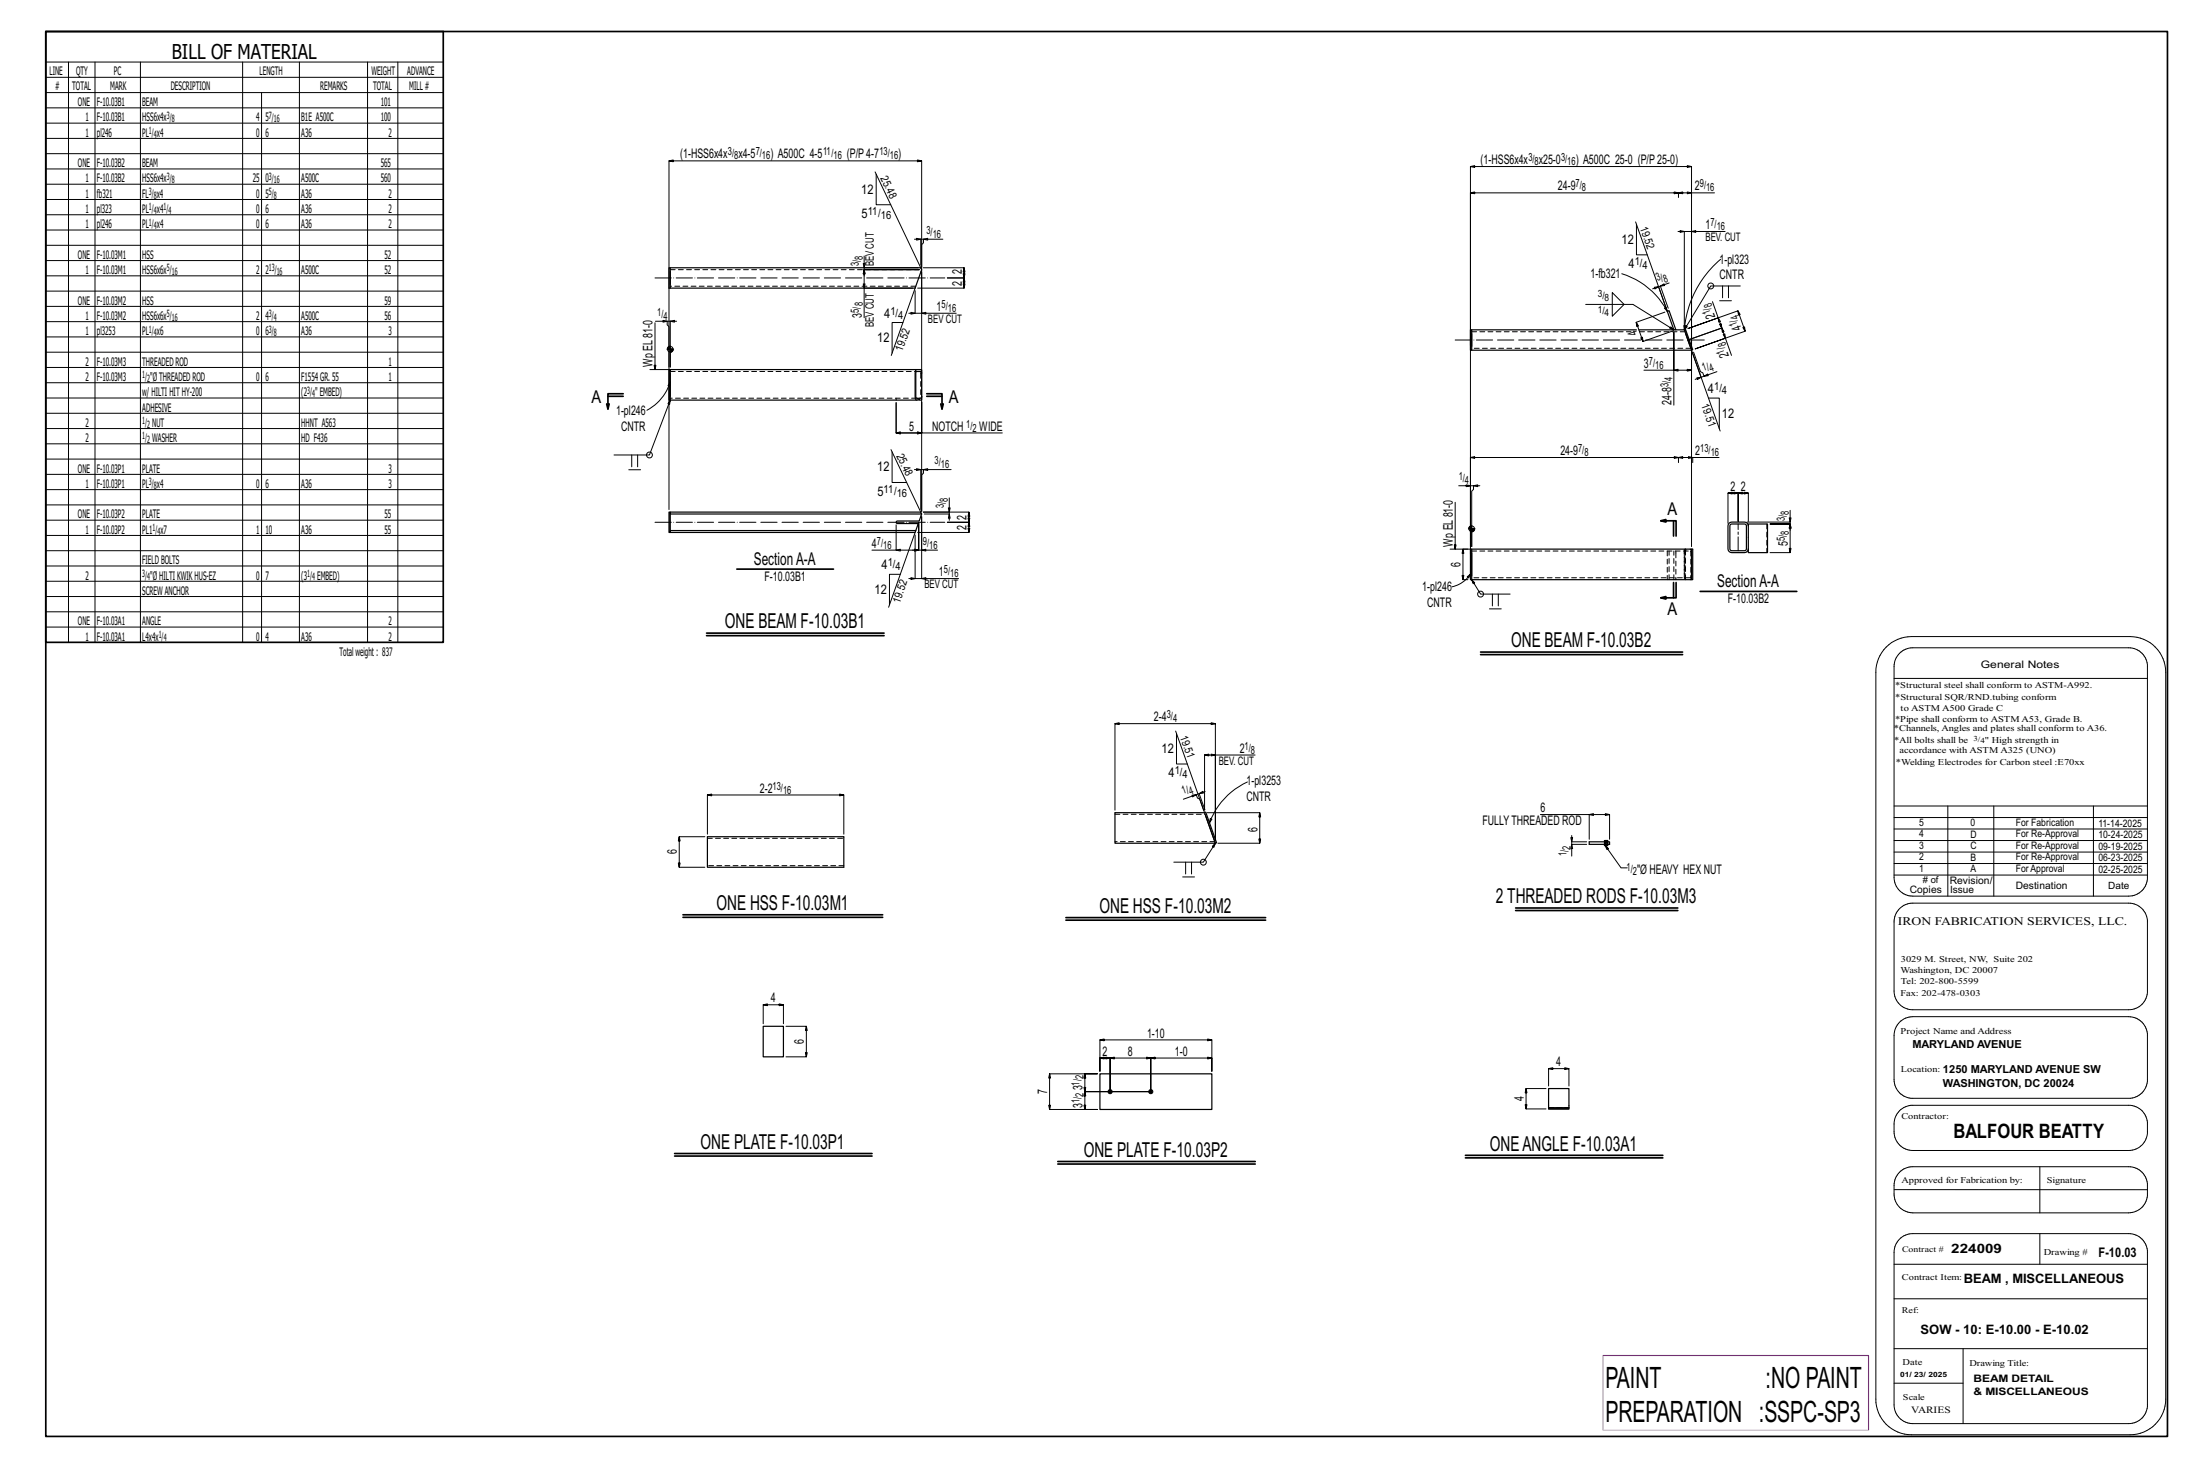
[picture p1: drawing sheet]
<svg xmlns="http://www.w3.org/2000/svg" width="914mm" height="610mm" viewBox="0 0 914 610" stroke-linecap="round" stroke-linejoin="round" font-family="sans-serif">
<g fill="none" stroke="#000" stroke-width=".42">
<path d="M19 25.8h165.4M19 32.2h165.4M19 38.5h165.4M28.5 25.8v241.3M39.5 25.8v241.3M58.4 25.8v241.3M100.9 25.8v241.3M108.8 38.5v228.6M124.6 25.8v241.3M152.9 25.8v241.3M165.5 25.8v241.3M19 44.9h165.4"/>
<path d="M19 51.2h165.4M19 57.6h165.4M19 63.9h165.4M19 70.3h165.4M19 76.6h165.4M364.1 71.5l18.9 39.8M364.5 72.4v12.7h6.1M701.9 79.8l1.8 .4-1.8 .4zM19 83h165.4M19 89.3h165.4M19 95.7h165.4M380.4 99.5h3.8"/>
<path d="M381.3 99.1l1.7 .4-1.7 .3zM383 99.5v10.8M384.2 99.5l1.7-.4v.7zM392.2 99.5h-8v1.5l-.8 .7v9.4M680.4 92.3l13.2 37.1a32.1 32.1 0 0 0-18.9-15.6M680.8 93.3v12.7h4.5M698.1 96.3h5.6M698.3 82.1v-1.9l-1.8-.4v.8l1.8-.4h-86.6l1.8-.4v.8l-1.8-.4v63.3M698.3 80l1.7 .6v-.8l-1.7 .4h5.4M698.9 95.9l1.8 .4-1.8 .3zM700.7 96.3v39.8M703.7 96.3l1.7-.4v.7z"/>
<path d="M713.3 80.2h-9.6v1.9M717.7 96.3h-14v48.3M19 102h165.4M19 108.4h165.4M19 114.7h165.4M359.1 118.1h.8l-.4 1.7zM359.1 109.6h.8l-.4 1.7zM359.5 112.1l.4 1.8h-.8zM359.5 112.1h22.9h-22.9l-.4 1.8h.8l-.4-1.8v7.7M359.5 106.5v4.8h22.5M359.5 111.3v3.5M379.6 119.8h-20.1v12.3"/>
<path d="M380.7 119.8l-9.9 28M383.4 113.2v17.1h14.4M384.1 111.3h17l-.4 1.8h.7l-.3-1.8v4.3l-.4-1.8h.7l-.3 1.8h-7h7l-.4 1.7h.7l-.3-1.7v4.2l-.4-1.7h.7l-.3 1.7h-19.3M688.2 119.5l1.8-.3-1.5 1zM690.7 119l1.6-1 .2 .7zM690.7 119l-3.2 1.1M694.4 117.7l-3.7 1.3 3.3 9.2M715.8 107.8a43.1 43.1 0 0 0-15.1 29.4l1.2-1.4-.6-.3-.6 1.7 11-18.3h12.3M716.6 118.9v4.9M719.1 118.9v4.9M19 121.1h165.4M19 127.4h165.4"/>
<path d="M19 133.8h165.4M272.5 134.2v19.5l-.4-1.8h.8l-.4 1.8M272.7 133.6h4.9v1.5l.7 .7v16.8M275.8 133.2l1.8 .4-1.8 .4zM277.6 133.6h3.9M278.8 133.6l1.8-.4v.8zM278.8 133.6v19M375.6 134.1h-4.5v12.7M378.1 130.3h5.3M379 129.9l1.7 .4-1.7 .3zM380.7 120.9v9.4M383.4 130.3l1.8-.4v.7z"/>
<path d="M659.7 126.6h19.6l17 10.6-1.6-.6 .4-.7 1.2 1.3M670.7 121.7l4.9 4.9-4.9 4.9zM692.4 128.1l.7-.4 .5 1.7zM692.6 129.8l-11.9 4.2 .2 1.8 .7-.3-.9-1.5 2.8 8-.9-1.5 .7-.3 .2 1.8 12.7-4.5M700.5 135.4l.8 .1-.6 1.7zM712.4 125.4l2.4 6.8-12.6 4.4 20.8-7.3 .2 1.7 .7-.2-.9-1.5 3 8.4-.9-1.5 .7-.3 .2 1.8-20.8 7.4 12.6-4.5 2.5 7.2M714.8 132.2l.9 1.5-.7 .2zM714.8 132.2l1.5 4.2-.9-1.5 .7-.3 .2 1.8-14.1 5 14.1-5 .2 1.8 .7-.3-.9-1.5 1.5 4.2M715.4 125.1h4.9M716.9 139.1l.7-.2 .2 1.7zM19 140.1h165.4M19 146.5h165.4"/>
<path d="M19 152.8h165.4M19 159.2h165.4M270.4 153.7h8.4M277.4 145.2h2.8M278.8 158.8l-.2 1.8-.7-.3zM278.8 158.8a19.9 19.9 0 0 1-9.7 11.8M683.9 153.9h12.4v-15.7v30.3M696.3 153.9l1.8-.3v.7zM703.7 146.7v7.2l-1.8-.3v.7l1.8-.4h-7.4M703.7 145.6l11.9 33.6M704.6 146.4l2.8 8.2 1 .4 .5 1.5 5.4-2M705.9 157.1l1.8-.2-1.5 .9z"/>
<path d="M708.9 156.5l1.5-1 .3 .7zM708.9 156.5l-3.7 1.3M19 165.5h165.4M19 171.9h165.4M19 178.2h165.4M278.8 166.4l-.9 1.5 .7 .2 .2-1.7-8.6 22.8h-14.8M381.7 179.7l1.7 .3-1.7 .4zM710.8 165.5h4.5v12.7M19 184.6h165.4M19 190.9h165.4M19 197.3h165.4M261.6 195.3h4.9"/>
<path d="M262.8 189.2v4.9M265.3 189.2v4.9M370.7 187l12.3 25.9M371.1 187.9v12.7h6.1M380.4 195.3h3.8M381.3 194.9l1.7 .4-1.7 .3zM383 195.3v16.6M383.4 180h-10.6l1.8-.3v.7l-1.8-.4v-12.6v12.6l1.8 .4v-.7l-1.8 .3h10.6l-1.7 .4v-.7l1.7 .3v-12.8v12.8h33.6M384.2 195.3l1.7-.4v.7zM395.7 195.3h-11.5v1.5l-.8 .7v15.2v-145.8l-1.7-.4v.8l1.7-.4h-105.1l1.8-.4v.8l-1.8-.4v145M698.3 192.4v-2.2l-1.8-.3v.7l1.8-.4h-86.6l1.8-.3v.7l-1.8-.4v40.3M698.3 190.2l1.7 .4v-.7l-1.7 .3h5.9"/>
<path d="M702.4 189.9l1.8 .3-1.8 .4zM715.1 190.2h-10.9v2.2M19 203.6h165.4M19 210h165.4M19 216.3h165.4M372.8 218.2v10.6h-10.1M383.4 214.9v13.9h6.6M383.4 214.8v25.8h15.4M384.5 213.7h10.4M394.5 211.2h.8l-.4 1.7zM394.9 213.7l.4 1.8h-.8zM394.9 207v5.9h-10.8h19l-.4 1.8h.8l-.4-1.8v4.3l-.4-1.8h.8l-.4 1.8h-9h9l-.4 1.7h.8l-.4-1.7v4.2l-.4-1.7h.8l-.4 1.7h-21.3"/>
<path d="M394.9 212.9v3.5M605.4 208.9v19.4l-.4-1.7h.8l-.4 1.7M606.8 202h4.9l-1.7 .4v-.8l1.7 .4h3.9M610.9 219.9h2.8M613 202l1.8-.4v.8zM613 202v1.5l-.7 .7v23.1v-8.8M727.3 216.8v-11.8l-1.7-.3v.7l1.7-.4h-4.2l1.7-.3v.7l-1.7-.4v11.8v-11.8l-1.8-.3v.7l1.8-.4h-4.2l1.7-.3v.7l-1.7-.4v12.6M744.3 215.3h.8l-.4 1.8zM744.7 217.9l.4 1.7h-.8zM744.7 217.9h-8.3h8.3l-.4 1.7h.8l-.4-1.7v11.9l-.4-1.8h.8l-.4 1.8h-8.3M744.7 212.2v4.9h-17.9M744.7 217.1v3.4"/>
<path d="M19 222.7h165.4M19 229h165.4M19 235.4h165.4M372.8 228.8l1.8-.4v.7zM372.8 228.8h9.4l-1.7 .3v-.7l1.7 .4v-11.6v11.6M374.5 238.8h-4.5v12.7M379.6 228.8h3.8M380.5 228.4l1.7 .4-1.7 .3zM380.7 222.5v18.1M380.7 221.4l-11 31.1M383.4 228.8l1.8-.4v.7zM603.3 228.3h8.4"/>
<path d="M610.4 239.9l1.3-1.2-.7 1.6zM610.7 228.3h-2.1l-.4 1.8h.8l-.4-1.8v12.7l-.4-1.7h.8l-.4 1.7h2.1M611.7 227.3v-158l1.8 .3v-.7l-1.8 .4h92l-1.8 .3v-.7l1.8 .4v158M611.7 238.7a12.1 12.1 0 0 1-7.6 5.3M19 241.7h165.4M19 248.1h165.4M19 254.4h165.4M378.1 240.6h5.3M379 240.2l1.7 .4-1.7 .4zM383.4 240.6l1.8-.4v.8zM612.3 241l.6 1.7 .6-.4-1.2-1.3 3.6 6h12.3M619.6 253.2h4.9"/>
<path d="M620.9 247v5M623.3 247v5M19 260.8h165.4M784.7 269.1a15.1 15.1 0 0 1 10.5-4.4h90.9a14.9 14.9 0 0 1 14.9 14.9v302.2a14.9 14.9 0 0 1-14.9 14.8h-90.9a14.7 14.7 0 0 1-14.8-14.8v-302.2a14.7 14.7 0 0 1 4.3-10.5zM790.2 271.6a7.9 7.9 0 0 1 5.6-2.2h89.8a7.7 7.7 0 0 1 7.8 7.7v87.7a7.7 7.7 0 0 1-7.8 7.8h-89.8a7.8 7.8 0 0 1-7.8-7.8v-87.7a7.6 7.6 0 0 1 2.2-5.5zM788 282.1h105.4M489.1 304l12 33.9M489.4 305v12.7h4.5M503.9 313.6l1.7 .4-1.7 .3zM505.6 314h-4.5l1.8-.4v.7l-1.8-.3v22.9M522.1 314h-16.5v35.6v-48.7l-1.7-.4v.8l1.7-.4h-41.8l1.8-.4v.8l-1.8-.4v36M492.3 332.3l5.4-1.9 .5 1.5 .9 .4 1.7 4.6"/>
<path d="M495.9 330.7l1.8-.3-1.6 1zM498.9 330l1.5-.9 .2 .7zM498.9 330l2.4 6.8M501.3 329.1l-3.6 1.3M502.2 337.9h21.9l-.4 1.8h.7l-.3-1.8v12.7l-.4-1.7h.7l-.3 1.7h-17.4M518.9 325.2a30.2 30.2 0 0 0-15.7 16.9M640.8 338.7h20.3v10.3M661.1 338.7l1.8-.4v.8zM661.1 338.7h8.5l-1.7 .4v-.8l1.7 .4v10.3M788 335.2h105.4M788 340h105.4M810.3 335.2v37.4"/>
<path d="M829.4 335.2v37.4M870.9 335.2v37.4M293.2 347.9h-10.6l-.4 1.8h.7l-.3-1.8v12.7l-.4-1.7h.7l-.3 1.7h10.6M294.3 346.9v-16.3l1.7 .3v-.7l-1.7 .4h56.7l-1.7 .3v-.7l1.7 .4v16.3M493.2 358.5v4.9M495.7 358.5v4.9M503.5 340.4l.7 .2-1 1.5zM505.6 350.6l-1.2 1.3 .6 .4 .6-1.7-5 7.9h-12.3M653.5 348.3h.7l-.3 1.7zM653.9 351.1l.3 1.8h-.7zM653.9 347.4v3.7M653.9 350h6.2"/>
<path d="M660.1 351.1h-6.2v4.9M667.8 351.6l.7 1.7 .6-.4-1.3-1.3 6.6 9.3h2.6M788 349.5h105.4M788 359.1h105.4M788 354.3h105.4M788 344.7h105.4M492 364.7h4.9M788 363.9h105.4M790.2 377.8a7.9 7.9 0 0 1 5.6-2.2h89.8a7.9 7.9 0 0 1 7.8 7v29.5a7.7 7.7 0 0 1-7.8 7.8h-89.8a7.8 7.8 0 0 1-7.8-7.8v-28.7a7.8 7.8 0 0 1 2.2-5.6zM317.5 425.7v-7.9l1.8 .4v-.8l-1.8 .4h8.4l-1.7 .4v-.8l1.7 .4v7.9M327 426.8h8.5l-.4 1.7h.7l-.3-1.7v12.7l-.4-1.8h.7l-.3 1.8h-8.5M457.6 432.4l1.7 .4v-.8l-1.7 .4h46.5l-1.7 .4v-.8l1.7 .4v13.1v-5.5l-1.7-.4v.7l1.7-.3h-25.4l1.8-.4v.7l-1.8-.3v13.9v-13.9l-1.7-.4v.7l1.7-.3h-16.9l1.8-.4v.7l-1.8-.3v13.9v-13.9l-1.7-.4v.7l1.7-.3h-4.2l1.7-.4v.7l-1.7-.3v5.5z"/>
<path d="M790.2 425l2.6-1.6 3-.6h89.8a7.9 7.9 0 0 1 7.8 7v19.9a7.8 7.8 0 0 1-7.1 7h-91.3a7.9 7.9 0 0 1-7-7.8v-18.3a7.9 7.9 0 0 1 2.2-5.6zM436.6 446.5l.4 1.8h-.7l.3-1.8h19.9h-5.2l-.4 1.8h.8l-.4-1.8v7.4l-.4-1.7h.8l-.4 1.7h27.4h-27.4l-.4 1.8h.8l-.4-1.8v7.4l-.4-1.7h.8l-.4 1.7h5.2h-19.9l.4-1.7h-.7l.3 1.7zM643.2 452.7h-8.3l-.4 1.7h.7l-.3-1.7v8.4l-.4-1.7h.7l-.3 1.7h8.3M644.2 451.6v-7.2l1.8 .3v-.7l-1.8 .4h8.5l-1.8 .3v-.7l1.8 .4v7.2M790.2 461.9l1.9-1.4 2.9-.9h90.6a7.7 7.7 0 0 1 7.8 7v4a7.7 7.7 0 0 1-7.8 7.8h-89.8a7.8 7.8 0 0 1-7.8-7.8v-3.2a7.9 7.9 0 0 1 2.2-5.5zM788 494.7h105.4M790.2 487.4a7.9 7.9 0 0 1 5.6-2.2h89.8a7.8 7.8 0 0 1 7.8 7v5.1a7.9 7.9 0 0 1-7.8 7h-89.8a7.9 7.9 0 0 1-7.8-7.8v-3.6a7.6 7.6 0 0 1 2.2-5.5zM848.6 485.2v19.1M790.2 515.3a7.9 7.9 0 0 1 5.6-2.3h89.8a7.8 7.8 0 0 1 7.8 7v65a7.9 7.9 0 0 1-7.8 7h-89.8a7.8 7.8 0 0 1-7.8-7.8v-63.5a7.6 7.6 0 0 1 2.2-5.4zM848.6 513v12.7M788 525.7h105.4M788 540.1h105.4"/>
<path d="M788 560.8h105.4M788 575.2h28.7M816.7 560.8v31.2"/>
<circle cx="711.7" cy="118.9" r="1.23"/>
<circle cx="278.8" cy="145.2" r="1.16"/>
<circle cx="270.2" cy="189.2" r="1.23"/>
<circle cx="612.3" cy="219.9" r="1.16"/>
<circle cx="615.9" cy="247" r="1.23"/>
<circle cx="500.6" cy="358.5" r="1.23"/>
</g>
<g fill="none" stroke="#000" stroke-width=".7">
<path d="M19 13.1h882.7v584.2h-882.7zM19 13.1h165.4v254h-165.4zM277.8 144.7v.5M278 144.4v.8M278.2 144.2v1M278.4 144.1v1.1M278.6 144.1v1.1M279.1 145.2v1.2M279.3 145.2v1.1M279.5 145.2v1M279.7 145.2v.8M279.9 145.2v.5"/>
<path d="M252.4 168l.5 2.1M252.9 164.8h6.4M259.3 163.7h-6.4v6.4l.5-2.1M385.5 163.7h6.4v6.4l.5-2.1M385.5 164.8h6.4M391.4 168l.5 2.1M611.2 219.4v.5M611.4 219.1v.8M611.6 218.9v1M611.8 218.8v1.1M612 218.7v1.2M612.5 219.9v1.1"/>
<path d="M612.7 219.9v1.1M612.9 219.9v1M613.1 219.9v.8M613.3 219.9v.5M693 217.1l-2.1-.5h6.4v6.3M693 216l-2.1 .6M696.2 216.6v6.3M306.5 236.7h40.2M693 248.1l-2.1 .5M696.2 242.2v6.4M697.3 242.2v6.4h-6.4l2.1 .5M707.3 245.9h40.2"/>
<path d="M293.9 263.3h73.9M293.9 264.3h73.9M615.9 271.1h84.1M615.9 272.2h84.1M630.5 377.6h67.5M630.5 378.6h67.5M284.1 380.4h83.1M284.1 381.4h83.1M443.4 381.6h83.1M443.4 382.6h83.1M280.6 479.7h82.2M280.6 480.7h82.2"/>
<path d="M440.1 483h82.1M440.1 484h82.1M609.6 480.4h82.2M609.6 481.5h82.2"/>
</g>
<path d="M666.9 563.7h110.4v31.1h-110.4z" fill="none" stroke="#f0f" stroke-width=".5"/>
<g fill="none" stroke="#000" stroke-width=".5">
<path d="M278.3 111.3h104.7l.4 .8-2.7 7.7h-102.4zM278.8 111.3v8.5M611.7 137.2h.6v8.4h-.6zM612.3 138.7v5.3M612.3 137.2h68.5M681.8 137.2h14.5M693.6 129.4l.8-.2 2.8 8h-.9zM697.2 137.2h3.5M700.7 137.2l.5-.2 3 8.4-.5 .2zM701.3 138.7l1.8 5.3M278.8 155.3v9.5M278.8 153.7v12.7h-.5v-12.7h103"/>
<path d="M383.4 155.3v-1.4l-.3-.2h-1.8l-.4 .4-.2 10.7 .2 1.1 .4 .5M612.3 145.6h91.4M382.4 165.6l.9-.1 .1-.7v1.5l-1 .1zM383.4 164.8v-9.8l-.3-.5h-1.8l-.3 .8v9.5l.2 .7 .8 .1v.8h-103.2M278.3 212.9h.5v8.5h-.5zM278.8 212.9h104.2l.4 .8h-104.6zM383.4 213.7l-1 2.9h-9.1l-.4 .3v.5l.4 .3h8.7l-1 2.9M719.9 218.1l.5-.2h5.3l.8 .5v9.8l-.5 .7-5.6 .1-.7-.5v-9.8zM727.3 218.7a1.59 1.59 0 0 0-1.6-1.6h-5.3a1.59 1.59 0 0 0-1.5 1.6v9.5a1.59 1.59 0 0 0 1.5 1.6h5.3a1.59 1.59 0 0 0 1.6-1.6v-10.3h8v11.9h-8v-1.6M278.8 220.6h102.2l-.3 .8h-101.9zM611.7 228.3h.6v12.7h-.6zM612.3 228.3h91.4"/>
<path d="M612.3 229.9v9.6M703.1 228.3l.4 .5 .2 1.1v9.6l-.2 1.1-.4 .4M612.3 241h91.9v-12.7h-.5v12.7M501.1 337.9l4.5 12.7h-41.8v-12.7l37.8-.1 4.5 12.7-.5 .1M501.6 339.3l3.5 10M294.3 347.9h56.7v12.7h-56.7zM667.5 349.5h1.3v.5h.8v1.1h-.8v.5h-1.3zM667.5 350h-6.4v1.1h6.4M667.8 350.1l1-.1v1.1h-1M667.8 349.6v2M317.5 426.8h8.4v12.7h-8.4zM457.6 446.5h46.5v14.8h-46.5z"/>
<path d="M644.2 460.6h8.5v.5h-8.5zM644.2 460.6v-7.9h8.5v7.9M644.2 461.1h8.5"/>
</g>
<g fill="none" stroke="#000" stroke-width=".42" stroke-dasharray="2 1.4">
<path d="M278.8 112.1h104.6M381 119h-102.2M612.3 137.9h66.2M682.1 137.9h18.9M278.8 154.5h102.5M383 155.3v9.5l.4 1.3M383.4 153.9l-.4 1.4M703.4 144.8h-91.1M372.8 166.4v-.8M381.3 165.6h-102.5M735 217.9v11.9M612.3 229.1l90.9 .1"/>
<path d="M693.6 229.1v11.9M697.2 229.1v.8M697.2 229.9v10.2M700.7 228.3v12.7M700.7 229.9v9.6l.2 1.1 .4 .4M701 229.9l.3-.8M701.3 228.3v.8zM701.3 228.3l-.4 .5-.2 1.1M703.2 229.2v11M694.4 241v-11.9M696.3 241v-11.9M697.2 240.6v.4"/>
<path d="M697.2 240.1v.5M701.2 241v-12.7M701.3 240.2l-.3-.7v-9.6M703.2 240.2h-90.9M463.8 338.6h37.5M294.3 348.6h56.7M351 360h-56.7M505.4 350h-41.6M667.5 351.1h1.3M667.5 350.6h1.3M667.5 350.3h1.3M667.5 350.1h1.3"/>
<path d="M667.5 351.2h1.3M668.8 350h-1.3M668.8 350.9h-1.3M668.8 351.1h-1.3M644.2 460.6h8.5"/>
</g>
<path d="M272.5 115.6h120.5M605.4 141.4h103.7M272.5 217.2h120.5" fill="none" stroke="#000" stroke-width=".42" stroke-dasharray="6.8 1 0 1"/>
<path d="M723.1 229v-11.1" fill="none" stroke="#000" stroke-width=".42" stroke-dasharray="5.8 1 1 1"/>
<g fill="#000" stroke="#000" stroke-width=".42">
<circle cx="461.8" cy="453.9" r=".86"/>
<circle cx="478.7" cy="453.9" r=".86"/>
</g>
<g font-size="12.2">
<text x="667.9" y="577">PAINT</text>
<text x="734.5" y="577">:NO PAINT</text>
<text x="667.9" y="591.5">PREPARATION :SSPC-SP3</text>
</g>
<g font-size="8.6">
<text x="71.6" y="24.5">BILL OF MATERIAL</text>
<text x="301.5" y="261.3">ONE BEAM F-10.03B1</text>
<text x="628.6" y="269.2">ONE BEAM F-10.03B2</text>
<text x="622.4" y="375.6">2 THREADED RODS F-10.03M3</text>
<text x="298.1" y="378.4">ONE HSS F-10.03M1</text>
<text x="457.4" y="379.6">ONE HSS F-10.03M2</text>
<text x="291.4" y="477.7">ONE PLATE F-10.03P1</text>
<text x="619.8" y="478.5">ONEANGLE F-10.03A1</text>
<text x="450.8" y="481">ONE PLATE F-10.03P2</text>
</g>
<text font-size="8.3" x="812.7" y="473.4">BALFOUR BEATTY</text>
<g font-size="7.3">
<text x="246" y="167.6">A</text>
<text x="394.7" y="167.6">A</text>
<text x="693.7" y="214.1">A</text>
<text x="313.7" y="234.9">SectionA-A</text>
<text x="714.4" y="244.2">SectionA-A</text>
<text x="693.7" y="255.8">A</text>
</g>
<g font-size="5.5">
<text x="283" y="65.9">(1-HSS6x4x</text>
<text x="307.2" y="65.9">x4-5</text>
<text x="320.5" y="65.9">) A500C 4-5</text>
<text x="352.3" y="65.9">(P/P4-7</text>
<text x="373.7" y="65.9">)</text>
<text x="615.9" y="68.3">(1-HSS6x4x</text>
<text x="640.2" y="68.3">x25-0</text>
<text x="655.5" y="68.3">) A500C 25-0 (P/P25-0)</text>
<text x="358.3" y="80.6">12</text>
<text x="648.1" y="79.2">24-9</text>
<text x="705.1" y="79.2">2</text>
<text x="358.4" y="90.7">5</text>
<text x="709.5" y="95.3">1</text>
<text x="674.6" y="101.4">12</text>
<text x="400.1" y="113.8" transform="rotate(-90 400.1 113.8)">2</text>
<text x="677.5" y="111.6">4</text>
<text x="715.3" y="109.6">1-pl323</text>
<text x="400.1" y="118.7" transform="rotate(-90 400.1 118.7)">2</text>
<text x="661.7" y="115.7">1-fb321</text>
<text x="715.3" y="116.1">CNTR</text>
<text x="389.6" y="129.3">1</text>
<text x="713.6" y="131.8" transform="rotate(-110 713.6 131.8)">2</text>
<text x="358.5" y="132.1" transform="rotate(-90 358.5 132.1)">3</text>
<text x="367.8" y="132.1">4</text>
<text x="724.6" y="136.8" transform="rotate(-110 724.6 136.8)">4</text>
<text x="364.9" y="142.2">12</text>
<text x="681.4" y="139.1" transform="rotate(-110 681.4 139.1)">4</text>
<text x="719.4" y="148.1" transform="rotate(-110 719.4 148.1)">2</text>
<text x="271.5" y="152.6" transform="rotate(-90 271.5 152.6)">Wp EL81-0</text>
<text x="683.9" y="152.9">3</text>
<text x="710.5" y="163.5">4</text>
<text x="256.3" y="172.5">1-pl246</text>
<text x="695.4" y="168.5" transform="rotate(-90 695.4 168.5)">24-8</text>
<text x="716.3" y="173.7">12</text>
<text x="258.4" y="179">CNTR</text>
<text x="378.2" y="179">5</text>
<text x="387.8" y="179">NOTCH</text>
<text x="407.4" y="179">WIDE</text>
<text x="649.1" y="189.3">24-9</text>
<text x="705.3" y="189.3">2</text>
<text x="364.9" y="196.1">12</text>
<text x="365" y="206.2">5</text>
<text x="720" y="204.1">2</text>
<text x="724.2" y="204.1">2</text>
<text x="402.1" y="220.3" transform="rotate(-90 402.1 220.3)">2</text>
<text x="402.1" y="216.3" transform="rotate(-90 402.1 216.3)">2</text>
<text x="362.7" y="227.8">4</text>
<text x="604.4" y="227.3" transform="rotate(-90 604.4 227.3)">Wp EL81-0</text>
<text x="743.7" y="227" transform="rotate(-90 743.7 227)">5</text>
<text x="366.7" y="236.8">4</text>
<text x="390.6" y="239.6">1</text>
<text x="607.6" y="235.7" transform="rotate(-90 607.6 235.7)">6</text>
<text x="318" y="241.6">F-10.03B1</text>
<text x="591.7" y="245.7">1-pl246</text>
<text x="363.8" y="246.9">12</text>
<text x="718.8" y="250.9">F-10.03B2</text>
<text x="593.7" y="252.3">CNTR</text>
<text x="480.1" y="299.9">2-4</text>
<text x="483.3" y="313.1">12</text>
<text x="515.7" y="313">2</text>
<text x="486.1" y="323.3">4</text>
<text x="316.1" y="329.6">2-2</text>
<text x="518.6" y="326.6">1-pl3253</text>
<text x="518.6" y="333.1">CNTR</text>
<text x="640.8" y="337.7">6</text>
<text x="523.1" y="345.8" transform="rotate(-90 523.1 345.8)">6</text>
<text x="616.7" y="343.2">FULLYTHREADED ROD</text>
<text x="281.6" y="355.3" transform="rotate(-90 281.6 355.3)">6</text>
<text x="681" y="363.5">&quot;Ø HEAVY HEX NUT</text>
<text x="320.7" y="416.8">4</text>
<text x="477.2" y="431.4">1-10</text>
<text x="334.5" y="434.1" transform="rotate(-90 334.5 434.1)">6</text>
<text x="458.7" y="439">2</text>
<text x="469.3" y="439">8</text>
<text x="488.8" y="439">1-0</text>
<text x="647.4" y="443.4">4</text>
<text x="435.7" y="455" transform="rotate(-90 435.7 455)">7</text>
<text x="450.3" y="453.4" transform="rotate(-90 450.3 453.4)">3</text>
<text x="450.3" y="460.8" transform="rotate(-90 450.3 460.8)">3</text>
<text x="633.9" y="457.9" transform="rotate(-90 633.9 457.9)">4</text>
<text x="873" y="522.9">F-10.03</text>
</g>
<g font-size="5.4">
<text x="811.7" y="521.2">224009</text>
<text x="817" y="533.5">BEAM , MISCELLANEOUS</text>
<text x="799" y="554.6">SOW - 10: E-10.00 - E-10.02</text>
</g>
<g font-size="4.9">
<text x="20.6" y="31.1">LINE</text>
<text x="31.6" y="31.1">QTY</text>
<text x="47.4" y="31.1">PC</text>
<text x="108" y="31.1">LENGTH</text>
<text x="154.5" y="31.1">WEIGHT</text>
<text x="169.4" y="31.1">ADVANCE</text>
<text x="23" y="37.4">#</text>
<text x="30.1" y="37.4">TOTAL</text>
<text x="45.8" y="37.4">MARK</text>
<text x="71" y="37.4">DESCRIPTION</text>
<text x="133.2" y="37.4">REMARKS</text>
<text x="155.3" y="37.4">TOTAL</text>
<text x="170.2" y="37.4">MILL #</text>
<text x="32.4" y="44.1">ONE</text>
<text x="40.3" y="44.1">F-10.03B1</text>
<text x="59.2" y="44.1">BEAM</text>
<text x="158.4" y="44.1">101</text>
<text x="35.6" y="50.5">1</text>
<text x="40.3" y="50.5">F-10.03B1</text>
<text x="59.2" y="50.5">HSS6x4x</text>
<text x="106.6" y="50.5">4</text>
<text x="110.4" y="50.5">5</text>
<text x="125.3" y="50.5">B1E A500C</text>
<text x="158.4" y="50.5">100</text>
<text x="35.6" y="56.8">1</text>
<text x="40.3" y="56.8">pl246</text>
<text x="59.2" y="56.8">PL x4</text>
<text x="106.6" y="56.8">0</text>
<text x="110.4" y="56.8">6</text>
<text x="125.3" y="56.8">A36</text>
<text x="161.6" y="56.8">2</text>
<text x="32.4" y="69.5">ONE</text>
<text x="40.3" y="69.5">F-10.03B2</text>
<text x="59.2" y="69.5">BEAM</text>
<text x="158.4" y="69.5">565</text>
<text x="35.6" y="75.9">1</text>
<text x="40.3" y="75.9">F-10.03B2</text>
<text x="59.2" y="75.9">HSS6x4x</text>
<text x="105.1" y="75.9">25</text>
<text x="110.4" y="75.9">0</text>
<text x="125.3" y="75.9">A500C</text>
<text x="158.4" y="75.9">560</text>
<text x="35.6" y="82.2">1</text>
<text x="40.3" y="82.2">fb321</text>
<text x="59.2" y="82.2">FL x4</text>
<text x="106.6" y="82.2">0</text>
<text x="110.4" y="82.2">5</text>
<text x="125.3" y="82.2">A36</text>
<text x="161.6" y="82.2">2</text>
<text x="35.6" y="88.6">1</text>
<text x="40.3" y="88.6">pl323</text>
<text x="59.2" y="88.6">PL x4</text>
<text x="106.6" y="88.6">0</text>
<text x="110.4" y="88.6">6</text>
<text x="125.3" y="88.6">A36</text>
<text x="161.6" y="88.6">2</text>
<text x="35.6" y="94.9">1</text>
<text x="40.3" y="94.9">pl246</text>
<text x="59.2" y="94.9">PL x4</text>
<text x="106.6" y="94.9">0</text>
<text x="110.4" y="94.9">6</text>
<text x="125.3" y="94.9">A36</text>
<text x="161.6" y="94.9">2</text>
<text x="709.5" y="100.3">BEV. CUT</text>
<text x="32.4" y="107.6">ONE</text>
<text x="40.3" y="107.6">F-10.03M1</text>
<text x="59.2" y="107.6">HSS</text>
<text x="160" y="107.6">52</text>
<text x="35.6" y="114">1</text>
<text x="40.3" y="114">F-10.03M1</text>
<text x="59.2" y="114">HSS6x6x</text>
<text x="106.6" y="114">2</text>
<text x="110.4" y="114">2</text>
<text x="125.3" y="114">A500C</text>
<text x="160" y="114">52</text>
<text x="363.5" y="110.8" transform="rotate(-90 363.5 110.8)">BEV CUT</text>
<text x="32.4" y="126.7">ONE</text>
<text x="40.3" y="126.7">F-10.03M2</text>
<text x="59.2" y="126.7">HSS</text>
<text x="160" y="126.7">59</text>
<text x="35.6" y="133">1</text>
<text x="40.3" y="133">F-10.03M2</text>
<text x="59.2" y="133">HSS6x6x</text>
<text x="106.6" y="133">2</text>
<text x="110.4" y="133">4</text>
<text x="125.3" y="133">A500C</text>
<text x="160" y="133">56</text>
<text x="363.5" y="136" transform="rotate(-90 363.5 136)">BEV CUT</text>
<text x="386.1" y="134.5">BEV CUT</text>
<text x="35.6" y="139.4">1</text>
<text x="40.3" y="139.4">pl3253</text>
<text x="59.2" y="139.4">PL x6</text>
<text x="106.6" y="139.4">0</text>
<text x="110.4" y="139.4">6</text>
<text x="125.3" y="139.4">A36</text>
<text x="161.6" y="139.4">3</text>
<text x="35.6" y="152.1">2</text>
<text x="40.3" y="152.1">F-10.03M3</text>
<text x="59.2" y="152.1">THREADED ROD</text>
<text x="161.6" y="152.1">1</text>
<text x="35.6" y="158.4">2</text>
<text x="40.3" y="158.4">F-10.03M3</text>
<text x="62.5" y="158.4">&quot;ØTHREADED ROD</text>
<text x="106.6" y="158.4">0</text>
<text x="110.4" y="158.4">6</text>
<text x="125.3" y="158.4">F1554GR. 55</text>
<text x="161.6" y="158.4">1</text>
<text x="59.2" y="164.8">w/HILTI HITHY-200</text>
<text x="125.3" y="164.8">(2 &quot; EMBED)</text>
<text x="59.2" y="171.1">ADHESIVE</text>
<text x="35.6" y="177.5">2</text>
<text x="63.4" y="177.5">NUT</text>
<text x="125.3" y="177.5">HHNT A563</text>
<text x="35.6" y="183.8">2</text>
<text x="63.4" y="183.8">WASHER</text>
<text x="125.3" y="183.8">HD F436</text>
<text x="32.4" y="196.5">ONE</text>
<text x="40.3" y="196.5">F-10.03P1</text>
<text x="59.2" y="196.5">PLATE</text>
<text x="161.6" y="196.5">3</text>
<text x="35.6" y="202.9">1</text>
<text x="40.3" y="202.9">F-10.03P1</text>
<text x="59.2" y="202.9">PL x4</text>
<text x="106.6" y="202.9">0</text>
<text x="110.4" y="202.9">6</text>
<text x="125.3" y="202.9">A36</text>
<text x="161.6" y="202.9">3</text>
<text x="32.4" y="215.6">ONE</text>
<text x="40.3" y="215.6">F-10.03P2</text>
<text x="59.2" y="215.6">PLATE</text>
<text x="160" y="215.6">55</text>
<text x="35.6" y="221.9">1</text>
<text x="40.3" y="221.9">F-10.03P2</text>
<text x="59.2" y="221.9">PL1 x7</text>
<text x="106.6" y="221.9">1</text>
<text x="110.4" y="221.9">10</text>
<text x="125.3" y="221.9">A36</text>
<text x="160" y="221.9">55</text>
<text x="59.2" y="234.6">FIELD BOLTS</text>
<text x="35.6" y="241">2</text>
<text x="62.5" y="241">&quot;ØHILTI KWIKHUS-EZ</text>
<text x="106.6" y="241">0</text>
<text x="110.4" y="241">7</text>
<text x="125.3" y="241">(3</text>
<text x="131.9" y="241">EMBED)</text>
<text x="384.6" y="244.6">BEV CUT</text>
<text x="59.2" y="247.3">SCREW ANCHOR</text>
<text x="32.4" y="260">ONE</text>
<text x="40.3" y="260">F-10.03A1</text>
<text x="59.2" y="260">ANGLE</text>
<text x="161.6" y="260">2</text>
<text x="35.6" y="266.4">1</text>
<text x="40.3" y="266.4">F-10.03A1</text>
<text x="59.2" y="266.4">L4x4x</text>
<text x="106.6" y="266.4">0</text>
<text x="110.4" y="266.4">4</text>
<text x="125.3" y="266.4">A36</text>
<text x="161.6" y="266.4">2</text>
<text x="141.3" y="272.6">Totalweight : 837</text>
<text x="507" y="318">BEV. CUT</text>
<text x="789.5" y="384.8">IRON FABRICATION SERVICES, LLC.</text>
</g>
<g font-size="4.7">
<text x="302.9" y="64.7">3/</text>
<text x="314.4" y="64.7">7/</text>
<text x="342.4" y="64.7">11/</text>
<text x="365.8" y="64.7">13/</text>
<text x="305.5" y="66.3">8</text>
<text x="317" y="66.3">16</text>
<text x="346.8" y="66.3">16</text>
<text x="370.2" y="66.3">16</text>
<text x="635.8" y="67">3/</text>
<text x="638.4" y="68.7">8</text>
<text x="649.4" y="67">3/</text>
<text x="652" y="68.7">16</text>
<text x="366.2" y="74" transform="rotate(65 366.2 74)">25.48</text>
<text x="655.4" y="78">7/</text>
<text x="707.2" y="78">9/</text>
<text x="658.1" y="79.6">8</text>
<text x="709.8" y="79.6">16</text>
<text x="361" y="89.5">11/</text>
<text x="366.4" y="91.1">16</text>
<text x="682.2" y="94.7" transform="rotate(70 682.2 94.7)">19.52</text>
<text x="711.6" y="94">7/</text>
<text x="714.2" y="95.7">16</text>
<text x="385.4" y="97.2">3/</text>
<text x="388" y="98.9">16</text>
<text x="357.3" y="110.8" transform="rotate(-90 357.3 110.8)">3/</text>
<text x="358.9" y="108.2" transform="rotate(-90 358.9 108.2)">8</text>
<text x="680.1" y="110.3">1/</text>
<text x="683.3" y="112">4</text>
<text x="689.5" y="117" transform="rotate(-20 689.5 117)">3/</text>
<text x="692.5" y="117.7" transform="rotate(-20 692.5 117.7)">8</text>
<text x="273.4" y="131.4">1/</text>
<text x="357.3" y="130.1" transform="rotate(-90 357.3 130.1)">5/</text>
<text x="358.9" y="127.4" transform="rotate(-90 358.9 127.4)">8</text>
<text x="370.4" y="130.8">1/</text>
<text x="391.7" y="128">5/</text>
<text x="394.3" y="129.7">16</text>
<text x="711.8" y="130.3" transform="rotate(-110 711.8 130.3)">1/</text>
<text x="712.5" y="127.3" transform="rotate(-110 712.5 127.3)">8</text>
<text x="276" y="133">4</text>
<text x="373.7" y="132.5">4</text>
<text x="722.8" y="135.3" transform="rotate(-110 722.8 135.3)">1/</text>
<text x="723.5" y="132.3" transform="rotate(-110 723.5 132.3)">4</text>
<text x="718.2" y="143.6" transform="rotate(-110 718.2 143.6)">8</text>
<text x="375.4" y="146.4" transform="rotate(-70 375.4 146.4)">19.52</text>
<text x="717.5" y="146.6" transform="rotate(-110 717.5 146.6)">1/</text>
<text x="686" y="151.7">7/</text>
<text x="688.6" y="153.4">16</text>
<text x="708.7" y="154.1" transform="rotate(-20 708.7 154.1)">1/</text>
<text x="711.7" y="154.8" transform="rotate(-20 711.7 154.8)">4</text>
<text x="694.1" y="161.1" transform="rotate(-90 694.1 161.1)">3/</text>
<text x="695.8" y="158.5" transform="rotate(-90 695.8 158.5)">4</text>
<text x="713.1" y="162.2">1/</text>
<text x="716.4" y="163.9">4</text>
<text x="707.7" y="168.6" transform="rotate(70 707.7 168.6)">19.51</text>
<text x="402" y="177.8">1/</text>
<text x="404.6" y="179.5">2</text>
<text x="372.8" y="189.5" transform="rotate(65 372.8 189.5)">25.48</text>
<text x="656.5" y="188">7/</text>
<text x="659.1" y="189.7">8</text>
<text x="707.3" y="188">13/</text>
<text x="711.7" y="189.7">16</text>
<text x="388.8" y="193">3/</text>
<text x="391.4" y="194.7">16</text>
<text x="606.8" y="199.8">1/</text>
<text x="609.5" y="201.4">4</text>
<text x="367.6" y="205">11/</text>
<text x="373" y="206.6">16</text>
<text x="394.3" y="208.8" transform="rotate(-90 394.3 208.8)">8</text>
<text x="392.7" y="211.4" transform="rotate(-90 392.7 211.4)">3/</text>
<text x="744.1" y="214" transform="rotate(-90 744.1 214)">8</text>
<text x="742.5" y="216.6" transform="rotate(-90 742.5 216.6)">3/</text>
<text x="364.8" y="226.5">7/</text>
<text x="383.9" y="226.5">9/</text>
<text x="742.5" y="225" transform="rotate(-90 742.5 225)">5/</text>
<text x="744.1" y="222.4" transform="rotate(-90 744.1 222.4)">8</text>
<text x="367.4" y="228.2">16</text>
<text x="386.5" y="228.2">16</text>
<text x="369.3" y="235.5">1/</text>
<text x="372.6" y="237.2">4</text>
<text x="392.7" y="238.3">5/</text>
<text x="395.3" y="240">16</text>
<text x="374.3" y="251.1" transform="rotate(-70 374.3 251.1)">19.52</text>
<text x="485.4" y="298.7">3/</text>
<text x="488" y="300.3">4</text>
<text x="490.8" y="306.4" transform="rotate(70 490.8 306.4)">19.51</text>
<text x="517.8" y="311.7">1/</text>
<text x="520.4" y="313.4">8</text>
<text x="488.7" y="322">1/</text>
<text x="492" y="323.7">4</text>
<text x="321.4" y="328.3">13/</text>
<text x="325.8" y="330">16</text>
<text x="492.3" y="330" transform="rotate(-20 492.3 330)">1/</text>
<text x="495.3" y="330.7" transform="rotate(-20 495.3 330.7)">4</text>
<text x="653.3" y="353.4" transform="rotate(-90 653.3 353.4)">2</text>
<text x="651.6" y="356" transform="rotate(-90 651.6 356)">1/</text>
<text x="676.7" y="362.2">1/</text>
<text x="679.3" y="363.9">2</text>
<text x="450.7" y="448.8" transform="rotate(-90 450.7 448.8)">2</text>
<text x="449.1" y="451.4" transform="rotate(-90 449.1 451.4)">1/</text>
<text x="449.1" y="458.8" transform="rotate(-90 449.1 458.8)">1/</text>
<text x="450.7" y="456.2" transform="rotate(-90 450.7 456.2)">2</text>
</g>
<g font-size="4.6">
<text x="795.6" y="436">MARYLAND AVENUE</text>
<text x="808.3" y="446.4">1250 MARYLAND AVENUE SW</text>
<text x="808.3" y="452">WASHINGTON, DC 20024</text>
</g>
<g font-size="4.3">
<text x="824.1" y="277.6">General Notes</text>
<text x="798.4" y="343.5">5</text>
<text x="819.8" y="343.5">0</text>
<text x="838.6" y="343.5">For Fabrication</text>
<text x="873" y="343.8">11-14-2025</text>
<text x="798.4" y="353">3</text>
<text x="798.4" y="348.2">4</text>
<text x="819.8" y="353.1">C</text>
<text x="819.8" y="348.3">D</text>
<text x="838.6" y="353">For Re-Approval</text>
<text x="838.6" y="348.2">For Re-Approval</text>
<text x="873" y="353.3">09-19-2025</text>
<text x="873" y="348.5">10-24-2025</text>
<text x="798.4" y="357.8">2</text>
<text x="819.8" y="357.9">B</text>
<text x="838.6" y="357.8">For Re-Approval</text>
<text x="873" y="358.1">06-23-2025</text>
<text x="798.4" y="362.6">1</text>
<text x="819.8" y="362.6">A</text>
<text x="838.6" y="362.6">For Approval</text>
<text x="873" y="362.9">02-25-2025</text>
<text x="794.5" y="371.5">Copies</text>
<text x="811.1" y="367.7">Revision/</text>
<text x="838.6" y="369.7">Destination</text>
<text x="821" y="574.7">BEAM DETAIL</text>
<text x="821" y="579.9">&amp; MISCELLANEOUS</text>
</g>
<g font-size="4.2">
<text x="69.4" y="49.4">3/</text>
<text x="71.5" y="50.9">8</text>
<text x="111.8" y="49.4">7/</text>
<text x="113.9" y="50.9">16</text>
<text x="62" y="55.7">1/</text>
<text x="64.1" y="57.2">4</text>
<text x="69.4" y="74.8">3/</text>
<text x="71.5" y="76.3">8</text>
<text x="111.8" y="74.8">3/</text>
<text x="113.9" y="76.3">16</text>
<text x="61.9" y="81.1">3/</text>
<text x="64" y="82.6">8</text>
<text x="111.8" y="81.1">5/</text>
<text x="113.9" y="82.6">8</text>
<text x="62" y="87.5">1/</text>
<text x="64.1" y="89">4</text>
<text x="68" y="87.5">1/</text>
<text x="70.1" y="89">4</text>
<text x="62" y="93.8">1/</text>
<text x="64.1" y="95.3">4</text>
<text x="69.4" y="112.9">5/</text>
<text x="111.8" y="112.9">13/</text>
<text x="71.5" y="114.4">16</text>
<text x="115.1" y="114.4">16</text>
<text x="664.7" y="123.5">3/</text>
<text x="667.6" y="125">8</text>
<text x="69.4" y="131.9">5/</text>
<text x="111.8" y="131.9">3/</text>
<text x="664.7" y="130">1/</text>
<text x="667.6" y="131.5">4</text>
<text x="71.5" y="133.4">16</text>
<text x="113.9" y="133.4">4</text>
<text x="62" y="138.3">1/</text>
<text x="64.1" y="139.8">4</text>
<text x="111.8" y="138.3">3/</text>
<text x="113.9" y="139.8">8</text>
<text x="59.2" y="157.3">1/</text>
<text x="61.3" y="158.8">2</text>
<text x="127.8" y="163.7">3/</text>
<text x="129.9" y="165.2">4</text>
<text x="59.2" y="176.4">1/</text>
<text x="61.3" y="177.9">2</text>
<text x="59.2" y="182.7">1/</text>
<text x="61.3" y="184.2">2</text>
<text x="62" y="201.8">3/</text>
<text x="64.1" y="203.3">8</text>
<text x="63.4" y="220.8">1/</text>
<text x="65.5" y="222.3">4</text>
<text x="59.2" y="239.9">3/</text>
<text x="127.8" y="239.9">1/</text>
<text x="61.3" y="241.4">4</text>
<text x="129.9" y="241.4">4</text>
<text x="66" y="265.3">1/</text>
<text x="68.1" y="266.8">4</text>
<text x="811.3" y="371.4">Issue</text>
<text x="877.1" y="369.8">Date</text>
</g>
<text font-size="4" x="795.1" y="587.5">VARIES</text>
<text font-size="3.9" x="799.9" y="367.1"># of</text>
<g font-size="3.7">
<text x="788.4" y="286.2">*Structural steel shall conform to ASTM-A992.</text>
<text x="788.4" y="291.2">*Structural SQR/RND.tubing conform</text>
<text x="790.7" y="295.5">to ASTM A500 Grade C</text>
<text x="787.9" y="304.1">*Channels, Angles and plates shall conform to A36.</text>
<text x="788.4" y="300.2">*Pipe shall conform to ASTM A53, Grade B.</text>
<text x="788" y="308.9">*All bolts shall be</text>
<text x="825.7" y="308.9">&quot; High strength in</text>
<text x="790.2" y="313.2">accordance with ASTM A325 (UNO)</text>
<text x="788.8" y="318">*Welding Electrodes for Carbon steel :E70xx</text>
<text x="790.8" y="399.9">3029 M. Street, NW, Suite 202</text>
<text x="790.7" y="404.6">Washington, DC 20007</text>
<text x="790.7" y="409">Tel: 202-800-5599</text>
<text x="790.7" y="414.2">Fax: 202-478-0303</text>
<text x="790.7" y="430">Project Name and Address</text>
<text x="790.8" y="445.6">Location:</text>
<text x="791" y="465.3">Contractor:</text>
<text x="791" y="491.9">Approved for Fabrication by:</text>
<text x="851.5" y="492">Signature</text>
<text x="850.2" y="522">Drawing #</text>
<text x="791.2" y="532.3">Contract Item:</text>
<text x="791.5" y="567.4">Date</text>
<text x="819.3" y="568.1">Drawing Title:</text>
<text x="791.7" y="582.1">Scale</text>
</g>
<text font-size="3.6" x="791.2" y="545.9">Ref:</text>
<text font-size="3.5" x="791.3" y="520.8">Contract #</text>
<g font-size="3.2">
<text x="821" y="308">3/</text>
<text x="823.9" y="309.1">4</text>
</g>
<text font-size="3" x="790.5" y="572.4">01/ 23/ 2025</text>
</svg>
